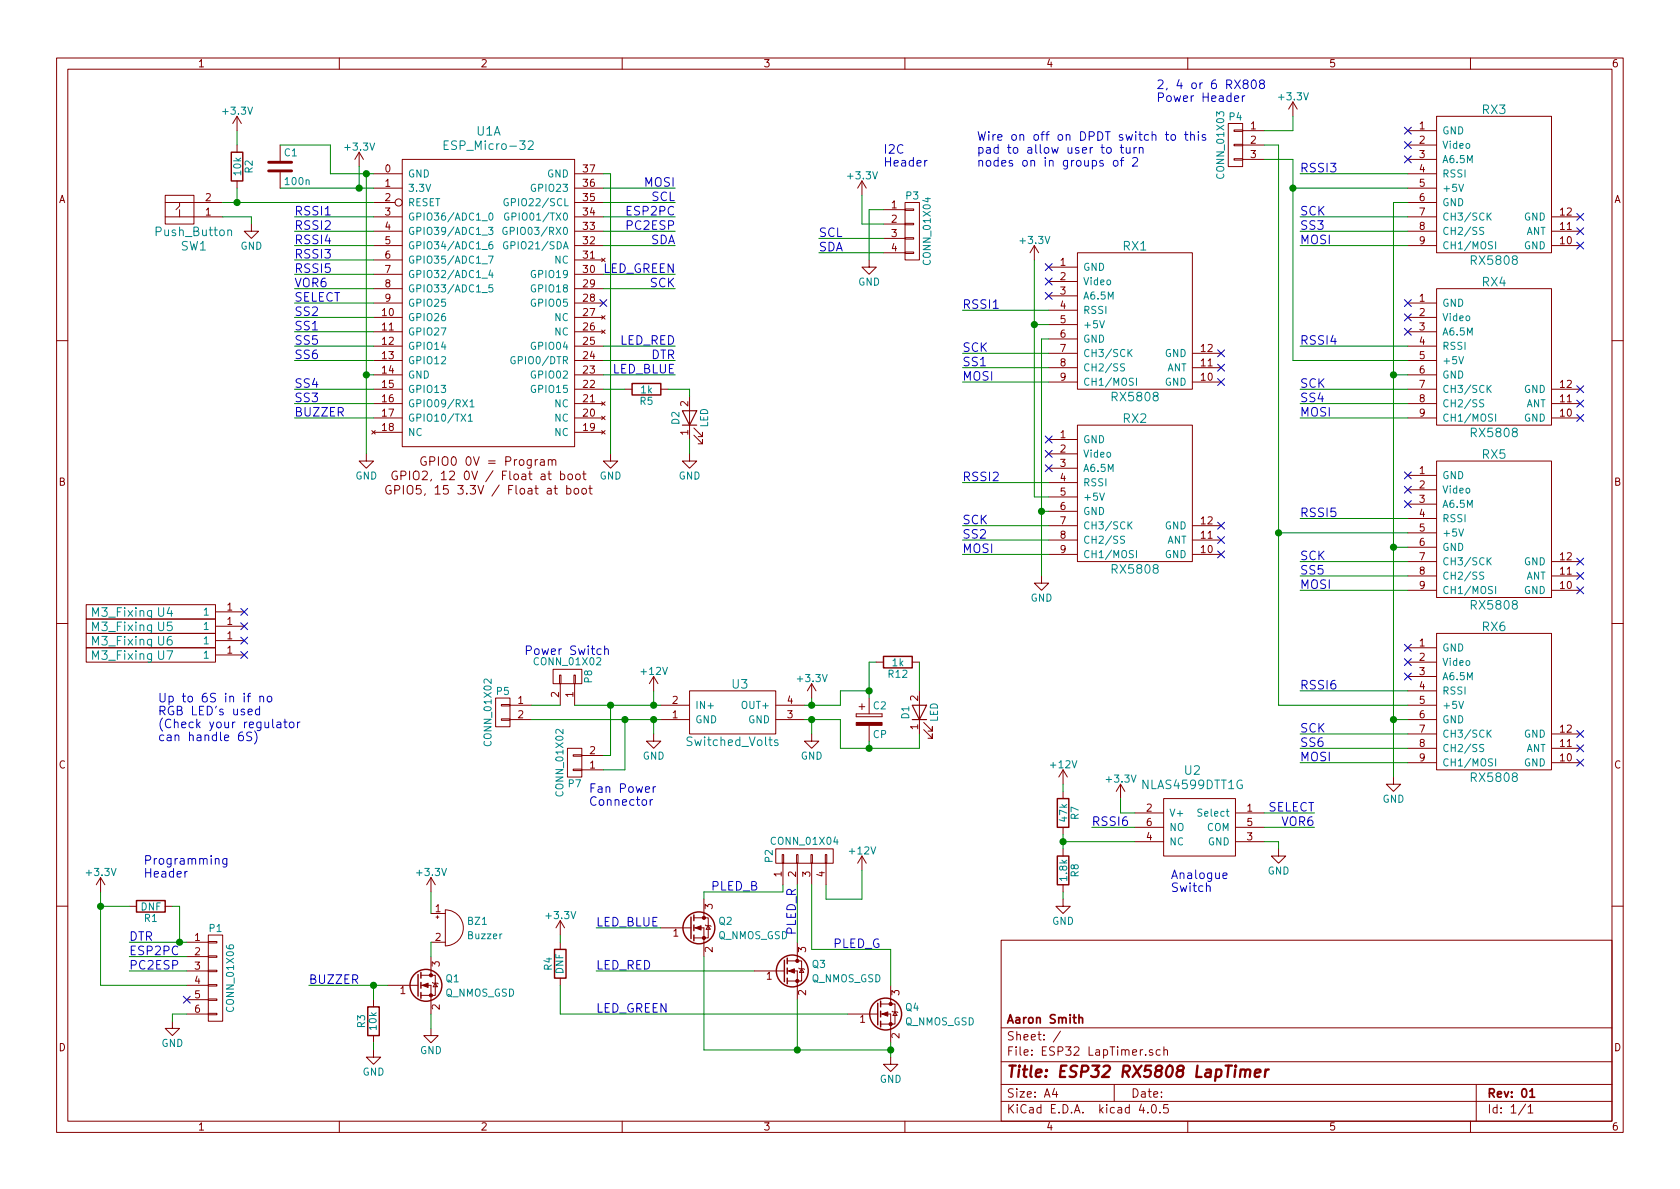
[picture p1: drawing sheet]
<svg xmlns="http://www.w3.org/2000/svg" width="297mm" height="210mm" viewBox="0 0 297 210" stroke-linecap="round" stroke-linejoin="round" font-family="sans-serif">
<g fill="none" stroke="#840000" stroke-width=".18">
<path d="M10 10.3h277v189.9h-277zM12 12.2h273v186.1h-273zM60 10.3v1.9M110 10.3v1.9M160 10.3v1.9M210 10.3v1.9M228.6 18l-.8 1.3M228.6 18v2.6M228.6 18l.8 1.3M260 10.3v1.9M29.2 34.5h5.1v5.1h-5.1zM29.2 35.8h10.2"/>
<path d="M29.2 38.3h10.2M31.7 35.8v.6l-.6 .7M31.7 37.1v1.2M41.9 20.6v2.5M41.9 25.6v1.3M41.9 32v1.3M41.9 20.6l-.8 1.2M41.9 20.6l.8 1.2M44.4 39.6v1.3h1.3l-1.3 1.3-1.2-1.3h1.2M49.5 25.6v2.8M49.5 30.5v2.8M63.5 26.9l-.8 1.3"/>
<path d="M63.5 26.9v2.6M63.5 26.9l.8 1.3M66 30.7h5.1M66 33.3h5.1M66 35.8h3.8M66 38.3h5.1M71.1 28.2h30.5v50.8h-30.5zM101.6 30.7h5.1M101.6 33.3h5.1M101.6 35.8h5.1M101.6 38.3h5.1M152.4 32v2.5"/>
<path d="M152.4 32l-.8 1.3M152.4 32l.8 1.3M156.2 37.1h3.8M156.2 39.6h3.8M160 39.5h1.5v.2h-1.5zM160 37h1.5v.2h-1.5zM160 35.8h2.6v10.2h-2.6zM217.2 21.8h2.5v7.7h-2.5zM218.2 28.1h1.5v.2h-1.5zM218.2 25.5h1.5v.3h-1.5zM218.2 23h1.5v.2h-1.5zM219.7 23.1h3.8"/>
<path d="M219.7 25.6h3.8M219.7 28.2h3.8M248.9 23.1h5.1M248.9 25.6h5.1M248.9 28.2h5.1M248.9 30.7h5.1M248.9 33.3h5.1M248.9 35.8h5.1M248.9 38.3h5.1M254 20.6h20.3v24.1h-20.3zM274.3 38.3h5.1M66 40.9h5.1"/>
<path d="M66 43.4h5.1M66 53.6h5.1M66 56.1h5.1M66 58.7h5.1M66 46h5.1M66 48.5h5.1M66 51h5.1M101.6 40.9h5.1M101.6 43.4h5.1M101.6 53.6h5.1M101.6 56.1h5.1M101.6 58.7h5.1"/>
<path d="M101.6 46h5.1M101.6 48.5h5.1M101.6 51h5.1M106.4 45.7l.6 .6M106.4 58.4l.6 .6M106.4 55.8l.6 .6M107 45.7l-.6 .6M107 58.4l-.6 .6M107 55.8l-.6 .6M153.7 46v1.2h1.2l-1.2 1.3-1.3-1.3h1.3M156.2 42.2h3.8M156.2 44.7h3.8"/>
<path d="M160 44.6h1.5v.2h-1.5zM160 42h1.5v.3h-1.5zM182.9 43.4l-.8 1.3M182.9 43.4v2.6M182.9 43.4l.7 1.3M185.4 47.2h5.1M185.4 49.8h5.1M185.4 52.3h5.1M185.4 54.9h5.1M185.4 57.4h5.1M185.4 59.9h5.1M190.5 44.7h20.3v24.1h-20.3z"/>
<path d="M248.9 40.9h5.1M248.9 43.4h5.1M248.9 53.6h5.1M248.9 56.1h5.1M248.9 58.7h5.1M254 51h20.3v24.2h-20.3zM274.3 40.9h5.1M274.3 43.4h5.1M10 60.2h2M65.7 76.1l.6 .7M66 61.2h5.1M66 63.7h5.1"/>
<path d="M66 66.3h5.1M66 68.8h5.1M66 71.4h5.1M66 73.9h5.1M66 76.4h5.1M66.3 76.1l-.6 .7M101.6 61.2h5.1M101.6 63.7h5.1M101.6 66.3h5.1M101.6 68.8h5.1M101.6 71.4h5.1M101.6 73.9h5.1"/>
<path d="M101.6 76.4h5.1M106.4 73.6l.6 .6M106.4 71.1l.6 .6M106.4 76.1l.6 .7M107 73.6l-.6 .6M107 71.1l-.6 .6M107 76.1l-.6 .7M110.5 68.8h1.3M116.8 68.8h1.3M121.9 70.1v7.6M122.7 77l1.5 1.5v-.8v.8h-.8M122.7 75.7l1.5 1.5v-.8v.8h-.8"/>
<path d="M185.4 62.5h5.1M185.4 65h5.1M185.4 67.6h5.1M185.4 77.7h5.1M190.5 75.2h20.3v24.1h-20.3zM210.8 62.5h5.1M210.8 65h5.1M210.8 67.6h5.1M248.9 61.2h5.1M248.9 63.7h5.1M248.9 66.3h5.1M248.9 68.8h5.1"/>
<path d="M248.9 71.4h5.1M248.9 73.9h5.1M274.3 68.8h5.1M274.3 71.4h5.1M274.3 73.9h5.1M285 60.2h2M64.8 80.3v1.2h1.2l-1.2 1.3-1.3-1.3h1.3M69.1 85.9a.71 .71 0 0 0-.9 .7 .71 .71 0 0 0 .9 .7l.1-.6h-.3M69.8 86.7l.7-.1 .2-.2-.1-.4-.2-.2h-.6v1.6M70.2 83.4a.71 .71 0 0 0-.9 .7 .71 .71 0 0 0 .9 .7l.1-.6h-.3M70.9 84.1l.7-.1 .2-.2-.1-.3-.2-.2h-.6v1.5M75.3 80.8a.71 .71 0 0 0-.9 .7 .71 .71 0 0 0 .9 .7l.1-.6h-.3"/>
<path d="M97 81.4a.36 .36 0 0 1 .6 .1v.8M97 81.3v1M97.6 81.5a.35 .35 0 0 1 .3-.2 .35 .35 0 0 1 .4 .2v.8M100.2 86.4a.48 .48 0 0 1 .7 .1v.7a.48 .48 0 0 1-.7 .1M100.5 84l.2-.2 .4 .2 .1 .6-.1 .2h-.4l-.2-.1zM101.6 86.5l.2-.1 .4 .1 .1 .6-.1 .2-.4 .1-.2-.2zM101.9 84l.2-.2 .4 .2 .1 .6-.2 .2h-.3l-.2-.1zM102.9 86.5l.3-.1 .4 .1 .1 .6-.2 .2-.3 .1-.3-.2zM103 83.8h.6M103.2 83.3v1.3l.4 .2M104.1 86.4h.6M104.3 85.8v1.4l.4 .2"/>
<path d="M107.9 80.3v1.2h1.3l-1.3 1.3-1.2-1.3h1.2M121.9 80.3v1.2h1.3l-1.3 1.3-1.3-1.3h1.3M185.4 80.3h5.1M185.4 82.8h5.1M185.4 85.3h5.1M185.4 87.9h5.1M185.4 90.4h5.1M185.4 93h5.1M185.4 95.5h5.1M185.4 98h5.1M210.8 93h5.1M210.8 95.5h5.1"/>
<path d="M210.8 98h5.1M248.9 84.1h5.1M248.9 86.6h5.1M248.9 89.1h5.1M248.9 91.7h5.1M248.9 94.2h5.1M248.9 96.8h5.1M248.9 99.3h5.1M254 81.5h20.3v24.2h-20.3zM274.3 99.3h5.1M10 110.3h2M15.2 106.9h22.9v2.6h-22.9z"/>
<path d="M15.2 109.5h22.9v2.5h-22.9zM15.2 112h22.9v2.5h-22.9zM15.2 114.5h22.9v2.6h-22.9zM38.1 108.2h5.1M38.1 110.7h5.1M38.1 113.3h5.1M38.1 115.8h5.1M97.8 118.4h5.1v2.5h-5.1zM98.9 119.4h.3v1.5h-.3zM101.5 119.4h.2v1.5h-.2zM115.6 119.6l-.8 1.3M115.6 119.6v2.6"/>
<path d="M115.6 119.6l.7 1.3M154.9 117.1h1.3M161.3 117.1h1.3M184.1 101.8v1.3h1.3l-1.3 1.3-1.2-1.3h1.2M248.9 101.8h5.1M248.9 104.4h5.1M248.9 114.5h5.1M248.9 117.1h5.1M248.9 119.6h5.1M254 112h20.3v24.1h-20.3zM274.3 101.8h5.1M274.3 104.4h5.1"/>
<path d="M285 110.3h2M87.6 123.4h2.6v5.1h-2.6zM88.6 127.1h1.6v.3h-1.6zM88.6 124.6h1.6v.2h-1.6zM90.2 127.2h3.8M90.2 124.7h3.8M99.1 120.9v3.8M100.3 132.3h2.6v5.1h-2.6zM101.3 133.5h1.6v.2h-1.6zM101.3 136h1.6v.3h-1.6zM101.6 120.9v3.8M102.9 136.1h3.8"/>
<path d="M102.9 133.6h3.8M115.6 129.8v1.3h1.2l-1.2 1.2-1.3-1.2h1.3M116.8 127.2h5.1M116.8 124.7h5.1M121.9 122.2h15.3v7.6h-15.3zM137.2 127.2h5M137.2 124.7h5M143.5 129.8v1.3h1.3l-1.3 1.2-1.3-1.2h1.3M143.5 120.9l-.8 1.3M143.5 120.9v2.5M143.5 120.9l.8 1.3M151.4 126.2v.5z"/>
<path d="M151.4 126.7h4.6zM151.4 126.2h4.6zM151.9 125h1M152.4 124.5v1M153.7 123.4v2.8M153.7 128.3v2.8M156 126.2v.5zM162.6 122.2v7.6M163.3 129l1.5 1.6v-.8v.8h-.7M163.3 127.8l1.5 1.5v-.8v.8h-.7M188 136.1v2.6M188 139.9v1.3"/>
<path d="M188 136.1l-.8 1.3M188 136.1l.7 1.3M198.1 138.7l-.7 1.2M198.1 138.7v2.5M198.1 138.7l.8 1.2M246.4 137.4v1.3h1.2l-1.2 1.2-1.3-1.2h1.3M248.9 127.2h5.1M248.9 124.7h5.1M248.9 122.2h5.1M248.9 129.8h5.1M248.9 132.3h5.1M248.9 134.9h5.1"/>
<path d="M274.3 129.8h5.1M274.3 132.3h5.1M274.3 134.9h5.1M17.8 155.2l-.8 1.3M17.8 155.2v2.5M17.8 155.2l.7 1.3M76.2 155.2v2.5M76.2 155.2l-.8 1.3M76.2 155.2l.8 1.3M124.5 159v3.3M137.2 150.1h10.1v2.5h-10.1zM138.3 151.1h.3v1.5h-.3z"/>
<path d="M138.4 152.6v3.9M140.8 151.1h.3v1.5h-.3zM141 152.6v3.9M143.4 151.1h.2v1.5h-.2zM143.5 152.6v3.9M145.9 151.1h.3v1.5h-.3zM146 152.6v3.9M152.4 151.4l-.8 1.2M152.4 151.4v2.5M152.4 151.4l.8 1.2M188 159v1.3h1.2l-1.2 1.2-1.3-1.2h1.3M188 146.3v1.3"/>
<path d="M188 150.1v1.3M188 156.5v1.2M200.7 143.8h5M200.7 148.8h5M200.7 146.3h5M205.7 141.2h12.7v10.2h-12.7zM218.4 143.8h5.1M218.4 148.8h5.1M218.4 146.3h5.1M226.1 150.1v1.3h1.2l-1.2 1.2-1.3-1.2h1.3M10 160.2h2M22.9 160.3h1.2"/>
<path d="M29.2 160.3h1.3M33 179.3h3.8M33 171.7h3.8M33 174.2h3.8M33 166.6h3.8M33 169.2h3.8M33 176.8h3.8M36.8 179.2h1.6v.2h-1.6zM36.8 176.7h1.6v.2h-1.6zM36.8 174.1h1.6v.3h-1.6zM36.8 171.6h1.6v.2h-1.6zM36.8 169h1.6v.3h-1.6z"/>
<path d="M36.8 166.5h1.6v.2h-1.6zM36.8 165.3h2.6v15.3h-2.6zM66 176.8v1.2M68.6 174.2h5.3M74.4 174.2h1.8v5.1M74.4 172.5h1.8M76.2 172.5h.8v3.5h-2.6M76.2 169.2v3.3M76.2 161.5h2.5M76.2 166.6h2.5M76.5 173.7l.1 .2h.7l.2 .1M77 173.9l.3 .6h-.7z"/>
<path d="M77.1 162.2h.5M77.3 161.9v.5M78.7 160.9a3.2 3.2 0 0 1 3.2 3.2 3.2 3.2 0 0 1-3.2 3.2zM99.1 162.8v2.5M99.1 166.6v1.3M99.1 173v1.2M99.1 162.8l-.8 1.3M99.1 162.8l.7 1.3M116.8 164.1h5.4M122.7 164.1h1.8v5.1M122.7 162.3h1.8M124.5 162.3h.7v3.6h-2.5"/>
<path d="M124.7 163.6l.1 .1h.8l.1 .1M125.2 163.7l.4 .6h-.8zM133.3 171.7h5.4M139.2 171.7h1.8v5.1M139.2 169.9h1.8M141 169.9h.7v3.6h-2.5M141 166.6v3.3M141.2 171.2l.2 .1h.7l.1 .1M141.7 171.3l.4 .7h-.7zM149.9 179.3h5.3M155.7 179.3h1.8v5.1M155.7 177.5h1.8"/>
<path d="M157.5 177.5h.7v3.6h-2.5M157.5 174.2v3.3M157.7 178.8l.2 .1h.7l.1 .2M158.2 178.9l.4 .7h-.7zM177 166.3h108v32h-108zM285 160.2h2M30.5 180.6v1.3h1.2l-1.2 1.2-1.3-1.2h1.3M60 198.3v1.9M66 185.7v1.2h1.3l-1.3 1.3-1.2-1.3h1.2M66 183.1v1.3M76.2 181.9v1.2h1.3l-1.3 1.3-1.3-1.3h1.3M110 198.3v1.9"/>
<path d="M157.5 186.9v1.3h1.2l-1.2 1.3-1.3-1.3h1.3M160 198.3v1.9M177 194.8h108M177 191.8h108M177 187.8h108M177 181.8h108M186.4 192.5l-.3 1h.9M186.8 193v1M187.5 182.3l-1.3 2M197 191.8v3M201.8 195.2l-.4 1.1h1M202.9 196.7v.1"/>
<path d="M203.8 185.7a.37 .37 0 0 0-.6 .1l.1 .2 .5 .2 .1 .1-.3 .3-.4-.1M203.8 195.4l.1-.1a.81 .81 0 0 1 .6 .6 .81 .81 0 0 1-.3 .8l-.1 .1a.8 .8 0 0 1-.6-.6 .8 .8 0 0 1 .3-.8zM205.1 196.7v.1M205.1 185.7l-.4-.1-.3 .3 .1 .6 .2 .1 .4-.1M205.8 185.7l.2-.1 .4 .1v.9M205.8 185.1v1.5M206.5 195.3h-.7l-.1 .7 .2-.1 .5 .1 .2 .2-.1 .5-.2 .1-.6-.1M210 198.3v1.9M260 198.3v1.9M261 191.8v6.5M269.7 195.2l-1.2 2M270.2 195.8l.4-.5v1.5"/>
<path d="M270.2 196.8h.8"/>
<circle cx="70.5" cy="35.8" r=".63"/>
</g>
<path d="M190.8 180.1l.2-.2 .4 .1v.9M270.5 193l.4-.5v1.5M270.5 194h.8" fill="none" stroke="#840000" stroke-width=".3"/>
<path d="M219.4 189.3a.52 .52 0 0 1 .8 .1l-.1 1M220.2 189.4a.52 .52 0 0 1 .8-.2v1.2M221.9 189.8l1-.2-.1-.4-.6-.1-.3 .3v.9l.2 .1 .6-.1M223.8 189.1l-.2 1.3M224.3 189.1a.54 .54 0 0 0-.6 .4" fill="none" stroke="#840000" stroke-width=".41"/>
<g fill="none" stroke="#008484" stroke-width=".18">
<path d="M78.5 25.6h.5M79.3 24.9h-.8v1.5h.8M86.5 37.8l.2-.1a.67 .67 0 0 1 .5 .6 .67 .67 0 0 1-.5 .6l-.2-.1-.1-.4zM89.8 35.2a.59 .59 0 0 0-.7 .5 .59 .59 0 0 0 .7 .6l.1-.5h-.3M89.9 37.7a.59 .59 0 0 0-.7 .6 .59 .59 0 0 0 .7 .6l.1-.5h-.3M93.4 25.1l.2-.2h.4l.2 .2 .1 .2-.1 .3-.9 .8h1M263.1 38.2l.6 .7M263.7 37.7l-.8 .7M40.3 40.8l.1-.1a.36 .36 0 0 1 .5 .2v.8M86.4 40.2h.7l-.4 .5 .4 .1v.5l-.2 .2-.5-.2M86.4 45.3h.8l-.5 1.3M86.7 47.7l-.3 1h.8"/>
<path d="M87 42.7a.47 .47 0 0 0-.6 .6l.1 .6 .4 .1 .2-.1v-.4l-.1-.2-.3-.1-.3 .3M87 48.2v.9M87.1 50.4h-.6l-.1 .5 .2-.1 .5 .1v.6l-.2 .1-.5-.1M89.6 40.3a.59 .59 0 0 0-.7 .5 .59 .59 0 0 0 .7 .6l.1-.5h-.3M89.7 42.8a.59 .59 0 0 0-.7 .6 .59 .59 0 0 0 .7 .5l.1-.4h-.2M262.3 40.3h-.6v.4l.5 .2 .1 .3-.2 .3-.5-.1M264.4 42.7v1.3M82.8 73.6l.4-.4v1.3M82.8 74.5h.7M83.1 71l.4-.3v1.3M83.1 72h.7M91 63.1a.59 .59 0 0 0-.7 .6 .59 .59 0 0 0 .7 .6l.1-.5h-.2"/>
<path d="M198.8 64.4h-.6v.4l.5 .2 .1 .3-.2 .3-.5-.1M199.6 62.3l.6 .8M200.2 61.8l-.8 .7M200.9 66.9v1.2M262.3 70.7l-.6 .1v.4l.5 .2 .1 .3-.2 .3-.5-.1M263.1 68.7l.6 .7M263.7 68.1l-.8 .8M264.4 73.2v1.3M198.8 94.9h-.6v.4l.5 .2 .1 .3-.2 .3-.5-.1M199.6 92.8l.6 .7M200.2 92.3l-.8 .7M200.9 97.4v1.2"/>
<path d="M263.1 99.2l.6 .7M263.7 98.6l-.8 .7M262.3 101.2h-.5l-.2 .2 .1 .3 .6 .2v.4l-.2 .1h-.5M264.4 103.7v1.3M137.5 130.9l-.3-.1-.3 .3 .1 .2 .5 .1v.4h-.6M262.3 131.7l-.5-.1-.2 .3 .1 .3 .6 .2v.4l-.2 .1-.5-.1M263.1 129.6l.6 .8M263.7 129.1l-.8 .7M264.4 134.2v1.3"/>
</g>
<g fill="none" stroke="#000084" stroke-width=".18">
<path d="M248.3 25l1.2 1.3M248.3 27.6l1.2 1.2M248.3 22.5l1.2 1.2M249.5 25l-1.2 1.3M249.5 27.6l-1.2 1.2M249.5 22.5l-1.2 1.2M278.8 37.7l1.2 1.3M280 37.7l-1.2 1.3M106.1 53l1.2 1.2M107.3 53l-1.2 1.2M184.8 51.7l1.2 1.2M184.8 49.2l1.2 1.2"/>
<path d="M184.8 46.6l1.2 1.2M186 51.7l-1.2 1.2M186 49.2l-1.2 1.2M186 46.6l-1.2 1.2M248.3 55.5l1.2 1.2M248.3 58.1l1.2 1.2M248.3 53l1.2 1.2M249.5 55.5l-1.2 1.2M249.5 58.1l-1.2 1.2M249.5 53l-1.2 1.2M278.8 40.3l1.2 1.2M278.8 42.8l1.2 1.2"/>
<path d="M280 40.3l-1.2 1.2M280 42.8l-1.2 1.2M184.8 79.6l1.2 1.3M184.8 77.1l1.2 1.2M186 79.6l-1.2 1.3M186 77.1l-1.2 1.2M215.3 61.9l1.2 1.2M215.3 64.4l1.2 1.2M215.3 66.9l1.2 1.3M216.5 61.9l-1.2 1.2M216.5 64.4l-1.2 1.2M216.5 66.9l-1.2 1.3"/>
<path d="M278.8 68.2l1.2 1.2M278.8 70.8l1.2 1.2M278.8 73.3l1.2 1.2M280 68.2l-1.2 1.2M280 70.8l-1.2 1.2M280 73.3l-1.2 1.2M184.8 82.2l1.2 1.2M186 82.2l-1.2 1.2M215.3 92.3l1.2 1.3M215.3 94.9l1.2 1.2M215.3 97.4l1.2 1.2M216.5 92.3l-1.2 1.3"/>
<path d="M216.5 94.9l-1.2 1.2M216.5 97.4l-1.2 1.2M248.3 86l1.2 1.2M248.3 88.5l1.2 1.3M248.3 83.5l1.2 1.2M249.5 86l-1.2 1.2M249.5 88.5l-1.2 1.3M249.5 83.5l-1.2 1.2M278.8 98.7l1.2 1.2M280 98.7l-1.2 1.2M42.6 107.6l1.2 1.2M42.6 110.1l1.2 1.2"/>
<path d="M42.6 112.7l1.2 1.2M42.6 115.2l1.2 1.2M43.8 107.6l-1.2 1.2M43.8 110.1l-1.2 1.2M43.8 112.7l-1.2 1.2M43.8 115.2l-1.2 1.2M248.3 116.5l1.2 1.2M248.3 119l1.2 1.2M248.3 113.9l1.2 1.3M249.5 116.5l-1.2 1.2M249.5 119l-1.2 1.2M249.5 113.9l-1.2 1.3"/>
<path d="M278.8 101.2l1.2 1.3M278.8 103.8l1.2 1.2M280 101.2l-1.2 1.3M280 103.8l-1.2 1.2M278.8 129.2l1.2 1.2M278.8 131.7l1.2 1.2M278.8 134.3l1.2 1.2M280 129.2l-1.2 1.2M280 131.7l-1.2 1.2M280 134.3l-1.2 1.2M32.4 176.2l1.2 1.2M33.6 176.2l-1.2 1.2"/>
</g>
<path d="M47.5 30.2h4.1M47.5 28.7h4.1" fill="none" stroke="#840000" stroke-width=".51"/>
<g fill="none" stroke="#840000" stroke-width=".25">
<path d="M40.9 26.9h2v5.1h-2zM111.8 67.8h5v2h-5zM156.2 116.1h5.1v2h-5.1zM24.1 159.3h5.1v2h-5.1zM186.9 141.2h2.1v5.1h-2.1zM186.9 151.4h2.1v5.1h-2.1zM65 178h2.1v5.1h-2.1zM73.9 172.3v3.8M74.4 172v1M74.4 173.7v1M74.4 175.5v1M98 167.9h2.1v5.1h-2.1z"/>
<path d="M122.2 162.2v3.8M122.7 161.8v1M122.7 163.6v1M122.7 165.3v1.1M138.7 169.8v3.8M139.2 169.4v1M139.2 171.2v1M139.2 173v1M155.2 177.4v3.8M155.7 177v1M155.7 178.8v1M155.7 180.6v1"/>
<circle cx="75.3" cy="174.2" r="2.82"/>
<circle cx="123.6" cy="164.1" r="2.82"/>
<circle cx="140.1" cy="171.7" r="2.82"/>
<circle cx="156.6" cy="179.3" r="2.82"/>
</g>
<g fill="#840000" stroke="#840000" stroke-width=".18">
<path d="M156 179.3l1-.4v.8z"/>
<path d="M122.9 164.1l1.1-.4v.8z"/>
<path d="M139.4 171.7l1.1-.4v.8z"/>
<path d="M74.7 174.2l1-.3v.7z"/>
<path d="M151.4 127.8h4.6v.5h-4.6z"/>
<circle cx="157.5" cy="181.1" r=".28"/>
<circle cx="157.5" cy="177.5" r=".28"/>
<circle cx="124.5" cy="165.9" r=".28"/>
<circle cx="124.5" cy="162.3" r=".28"/>
<circle cx="141" cy="173.5" r=".28"/>
<circle cx="141" cy="169.9" r=".28"/>
<circle cx="76.2" cy="176" r=".28"/>
<circle cx="76.2" cy="172.5" r=".28"/>
</g>
<g fill="none" stroke="#0000c2" stroke-width=".18">
<path d="M218.3 17.4l.7-.1-.1-.3-.4-.1-.2 .3 .1 .7h.5M219.7 16.9v1.1M220.1 14.8l-.3-.3 .1-.2a.48 .48 0 0 1 .7 0l.1 .2-.2 .2-.6 .3v.5a.48 .48 0 0 0 .8-.1v-.3l-.3-.3M220.1 16.9l-.3 .1-.1 .2M221.4 14.3l.2-.2a.81 .81 0 0 1 .5 .8 .81 .81 0 0 1-.5 .8l-.2-.2-.2-.4zM223 14.8l-.3-.3 .1-.2a.48 .48 0 0 1 .7 0l.1 .2-.2 .2-.6 .3v.5a.48 .48 0 0 0 .8-.1v-.3l-.3-.3M163.9 28.4h-.2l-.2 .3M195.8 26.2l.4-.1 .3 .3v.4l-.3 .3-.4-.1-.1-.2v-.4zM197 28.4h.4l.3 .3v.4l-.3 .3-.4-.1-.2-.2v-.4zM198.1 26.1h.6M198.1 28.4h.6M198.3 25.6v1.3l.4 .2"/>
<path d="M198.7 27.9h-.3l-.1 .2v1.3M199.1 26.1v.8a.38 .38 0 0 0 .7 0M199.8 26.1v1M200.3 28l.2-.1h.3l.3 .1v.3v.2l-.9 .9h.9M200.5 26.1v1M200.9 26.1l-.2 .1-.2 .2M201.4 26.2h.1a.36 .36 0 0 1 .6 .1v.8M201.4 26.1v1M206 23.8h.6M206.2 23.3v1.3l.4 .2M207.1 23.9l.2-.1 .5 .1v.6l-.1 .2-.4 .1-.2-.1zM209.4 23.8h.6"/>
<path d="M209.7 23.3v1.3l.3 .2M210.5 23.9h.1a.36 .36 0 0 1 .6 .1v.8M210.5 23.3v1.5M211.9 23.3v.1M211.9 23.8v1M213.1 23.9l-.3-.1-.3 .2 .1 .2 .5 .2v.3h-.6M106.3 114.8a.48 .48 0 0 0-.7 .1v.7a.48 .48 0 0 0 .7 .1M106.9 114.9l.1-.1a.36 .36 0 0 1 .6 .2v.7M106.9 114.2v1.5M42.9 129.5a.62 .62 0 0 0-.7 .6v.7a.48 .48 0 0 0 .9-.1l-.1-.5a.48 .48 0 0 0-.8 .1M43.7 123.1h.6M43.9 125.9l.7-.2-.1-.2-.4-.1-.2 .2v.7h.6"/>
<path d="M44.3 122.6l-.3 .1-.1 .1v1.3M44.5 129.5a.62 .62 0 0 0-.8 .1v.4l.7 .4v.4a.62 .62 0 0 1-.8 .1M45 129.3a1.75 1.75 0 0 1 0 2.3M45.9 125.5a.48 .48 0 0 0-.7 0v.8a.48 .48 0 0 0 .7 0M45.9 124.9v1.5M45.9 123.3l.1-.1a.36 .36 0 0 1 .6 .1v.8M45.9 123.1v1M47.3 123.3l.2-.2 .5 .2 .1 .5-.2 .2-.4 .1-.2-.1zM49 127.8h.6l.1 .9M49.7 128l-.6 .1a.3 .3 0 0 0-.2 .3 .3 .3 0 0 0 .2 .3l.6-.1M50.2 127.7h.5M50.4 127.2v1.3l.3 .2"/>
<path d="M51.2 127.8l.3-.1 .4 .1 .1 .6-.2 .2-.3 .1-.3-.2zM52.6 127.7v1M53 127.7l-.2 .1-.2 .2M115.5 139.1v1M115.9 139.1l-.3 .1-.1 .2M33.1 154.1l-.3 .1-.1 .2M40.1 151.8v1.3l-.3 .2h-.4M40.1 151.9a.48 .48 0 0 0-.7 .1v.7a.48 .48 0 0 0 .7 0M115 141.4v1M115.4 141.4l-.3 .1-.1 .2M213.3 156.8l.1-.1a.36 .36 0 0 1 .6 .2v.8M216.2 154.9l.8-.2-.1-.3h-.4l-.3 .2 .1 .7h.6"/>
</g>
<path d="M120.6 72.6h2.6l-1.3 2.6zM120.6 75.2h2.6M161.3 124.7h2.5l-1.2 2.5zM161.3 127.2h2.5" fill="none" stroke="#840000" stroke-width=".2"/>
<g fill="none" stroke="#008400" stroke-width=".18">
<path d="M39.4 38.3h5v1.3M39.4 35.8h26.6M41.9 23.1v2.5M41.9 33.3v2.5M49.5 25.6h8.9v5.1h7.6M49.5 33.3h16.5M52.1 38.3h13.9M63.5 29.5v3.8M64.8 30.7v49.6M106.7 33.3h12.7M106.7 30.7h1.2v49.6M106.7 38.3h12.7"/>
<path d="M106.7 35.8h12.7M152.4 34.5v5.1h3.8M156.2 37.1h-2.5v8.9M223.5 25.6h2.6v99.1h22.8M223.5 28.2h5.1v35.5h20.3M228.6 33.3h20.3M228.6 20.6v2.5h-5.1M229.9 30.7h19M229.9 38.3h19M248.9 35.8h-2.5v101.6M52.1 43.4h13.9M52.1 40.9h13.9"/>
<path d="M52.1 46h13.9M52.1 48.5h13.9M52.1 51h13.9M52.1 53.6h13.9M52.1 56.1h13.9M52.1 58.7h13.9M106.7 43.4h12.7M106.7 40.9h12.7M106.7 48.5h12.7M106.7 51h12.7M144.8 42.2h11.4M144.8 44.7h11.4"/>
<path d="M170.2 54.9h15.2M182.9 57.4h2.5M182.9 46v41.9h2.5M185.4 59.9h-1.3v41.9M229.9 43.4h19M229.9 40.9h19M52.1 73.9h13.9M52.1 71.4h13.9M52.1 68.8h13.9M52.1 61.2h13.9M52.1 63.7h13.9M64.8 66.3h1.2"/>
<path d="M106.7 66.3h12.7M106.7 68.8h3.8M106.7 61.2h12.7M106.7 63.7h12.7M118.1 68.8h3.8v1.3M121.9 77.7v2.6M170.2 67.6h15.2M170.2 65h15.2M170.2 62.5h15.2M229.9 73.9h19M229.9 71.4h19M229.9 68.8h19"/>
<path d="M229.9 61.2h19M246.4 66.3h2.5M170.2 85.3h15.2M170.2 98h15.2M170.2 95.5h15.2M170.2 93h15.2M184.1 90.4h1.3M226.1 94.2h22.8M229.9 99.3h19M229.9 91.7h19M246.4 96.8h2.5M154.9 117.1h-1.2v6.3"/>
<path d="M162.6 117.1v5.1M229.9 104.4h19M229.9 101.8h19M94 124.7h5.1M94 127.2h22.8M101.6 124.7h15.2M107.9 124.7v8.9h-1.2M110.5 127.2v8.9h-3.8M115.6 122.2v2.5M115.6 127.2v2.6M142.2 127.2h6.4v5.1h14v-2.5M143.5 123.4v1.3"/>
<path d="M143.5 127.2v2.6M153.7 122.2h-5.1v2.5h-6.4M153.7 131.1v1.2M188 138.7v1.2M229.9 134.9h19M229.9 132.3h19M229.9 129.8h19M229.9 122.2h19M246.4 127.2h2.5M17.8 157.7v16.5h15.2M76.2 157.7v3.8M138.4 156.5v1.2h-13.9v1.3"/>
<path d="M141 156.5v10.1M143.5 156.5v11.4h14v6.3M152.4 153.9v5.1h-6.4v-2.5M188 147.6v2.5M188 157.7v1.3M188 148.8h12.7M193 146.3h7.7M198.1 141.2v2.6h2.6M223.5 146.3h8.9M223.5 148.8h2.6v1.3M223.5 143.8h8.9M17.8 160.3h5.1"/>
<path d="M22.9 171.7h10.1M22.9 166.6h10.1M22.9 169.2h10.1M30.5 160.3h1.2v6.3M33 179.3h-2.5v1.3M54.6 174.2h14M66 174.2v2.6M76.2 166.6v2.6M76.2 179.3v2.6M99.1 174.2v5.1h50.8M99.1 165.3v1.3M105.4 164.1h11.4"/>
<path d="M105.4 171.7h27.9M124.5 169.2v16.5h33M141 176.8v8.9M66 184.4v1.3M157.5 184.4v2.5"/>
</g>
<g fill="#008400" stroke="#008400" stroke-width=".25">
<circle cx="64.8" cy="30.7" r=".51"/>
<circle cx="63.5" cy="33.3" r=".51"/>
<circle cx="64.8" cy="66.3" r=".51"/>
<circle cx="182.9" cy="57.4" r=".51"/>
<circle cx="157.5" cy="185.7" r=".51"/>
<circle cx="141" cy="185.7" r=".51"/>
<circle cx="143.5" cy="124.7" r=".51"/>
<circle cx="143.5" cy="127.2" r=".51"/>
<circle cx="188" cy="148.8" r=".51"/>
<circle cx="31.8" cy="166.6" r=".51"/>
<circle cx="17.8" cy="160.3" r=".51"/>
<circle cx="41.9" cy="35.8" r=".51"/>
<circle cx="228.6" cy="33.3" r=".51"/>
<circle cx="226.1" cy="94.2" r=".51"/>
<circle cx="153.7" cy="122.2" r=".51"/>
<circle cx="153.7" cy="132.3" r=".51"/>
<circle cx="246.4" cy="66.3" r=".51"/>
<circle cx="246.4" cy="96.8" r=".51"/>
<circle cx="246.4" cy="127.2" r=".51"/>
<circle cx="184.2" cy="90.4" r=".51"/>
<circle cx="66" cy="174.2" r=".51"/>
<circle cx="115.6" cy="124.7" r=".51"/>
<circle cx="115.6" cy="127.2" r=".51"/>
<circle cx="108" cy="124.7" r=".51"/>
<circle cx="110.5" cy="127.2" r=".51"/>
</g>
<text font-size="2.8" fill="#840000" x="178" y="190.5">Title: ESP32 RX5808 LapTimer</text>
<g font-size="2.1" fill="#0000c2">
<text x="204.5" y="15.7">2, 4 or 6 RX808</text>
<text x="204.5" y="18">Power Header</text>
<text x="156.2" y="27.2">I2C</text>
<text x="156.2" y="29.5">Header</text>
<text x="172.7" y="24.9">Wire on off on DPDT switch to this</text>
<text x="172.7" y="27.2">pad to allow user to turn</text>
<text x="172.7" y="29.5">nodes on in groups of 2</text>
<text x="113.9" y="33">MOSI</text>
<text x="115.1" y="35.6">SCL</text>
<text x="229.9" y="30.5">RSSI3</text>
<text x="52.1" y="38.1">RSSI1</text>
<text x="52.1" y="40.6">RSSI2</text>
<text x="111" y="38.1">ESP2PC</text>
<text x="111" y="40.6">PC2ESP</text>
<text x="144.8" y="41.9">SCL</text>
<text x="229.9" y="38.1">SCK</text>
<text x="229.9" y="40.6">SS3</text>
<text x="52.1" y="43.2">RSSI4</text>
<text x="52.1" y="45.7">RSSI3</text>
<text x="114.9" y="43.2">SDA</text>
<text x="144.8" y="44.4">SDA</text>
<text x="229.9" y="43.2">MOSI</text>
<text x="52.1" y="48.3">RSSI5</text>
<text x="52.1" y="50.8">VOR6</text>
<text x="52.1" y="53.3">SELECT</text>
<text x="106.4" y="48.3">LED_GREEN</text>
<text x="114.9" y="50.8">SCK</text>
<text x="52.1" y="58.4">SS1</text>
<text x="52.1" y="55.9">SS2</text>
<text x="170.2" y="54.6">RSSI1</text>
<text x="52.1" y="63.5">SS6</text>
<text x="52.1" y="61">SS5</text>
<text x="109.5" y="61">LED_RED</text>
<text x="115" y="63.5">DTR</text>
<text x="170.2" y="62.2">SCK</text>
<text x="170.2" y="64.8">SS1</text>
<text x="229.9" y="61">RSSI4</text>
<text x="52.1" y="71.1">SS3</text>
<text x="52.1" y="68.6">SS4</text>
<text x="108.2" y="66">LED_BLUE</text>
<text x="170.2" y="67.3">MOSI</text>
<text x="229.9" y="68.6">SCK</text>
<text x="229.9" y="71.1">SS4</text>
<text x="52.1" y="73.7">BUZZER</text>
<text x="229.9" y="73.7">MOSI</text>
<text x="170.2" y="85.1">RSSI2</text>
<text x="170.2" y="92.7">SCK</text>
<text x="170.2" y="95.2">SS2</text>
<text x="229.9" y="91.4">RSSI5</text>
<text x="170.2" y="97.8">MOSI</text>
<text x="229.9" y="99.1">SCK</text>
<text x="229.9" y="101.6">SS5</text>
<text x="229.9" y="104.1">MOSI</text>
<text x="92.7" y="115.8">Power Switch</text>
<text x="27.9" y="124.2">Up to 6S in if no</text>
<text x="229.9" y="121.9">RSSI6</text>
<text x="27.9" y="126.5">RGB LED's used</text>
<text x="27.9" y="128.8">(Check your regulator</text>
<text x="27.9" y="131.1">can handle 6S)</text>
<text x="229.9" y="129.5">SCK</text>
<text x="229.9" y="134.6">MOSI</text>
<text x="229.9" y="132.1">SS6</text>
<text x="104.1" y="140.2">Fan Power</text>
<text x="104.1" y="142.5">Connector</text>
<text x="224" y="143.5">SELECT</text>
<text x="193" y="146">RSSI6</text>
<text x="226.6" y="146">VOR6</text>
<text x="25.4" y="152.9">Programming</text>
<text x="25.4" y="155.2">Header</text>
<text x="207" y="155.4">Analogue</text>
<text x="125.7" y="157.5">PLED_B</text>
<text x="207" y="157.7">Switch</text>
<text x="22.9" y="166.4">DTR</text>
<text x="105.4" y="163.8">LED_BLUE</text>
<text x="140.7" y="165.3" transform="rotate(-90 140.7 165.3)">PLED_R</text>
<text x="147.3" y="167.6">PLED_G</text>
<text x="22.9" y="168.9">ESP2PC</text>
<text x="22.9" y="171.4">PC2ESP</text>
<text x="54.6" y="174">BUZZER</text>
<text x="105.4" y="171.4">LED_RED</text>
<text x="105.4" y="179.1">LED_GREEN</text>
</g>
<g font-size="2.1" fill="#008484">
<text x="84.3" y="24">U1A</text>
<text x="262.1" y="20.2">RX3</text>
<text x="79.3" y="26.5">ESP_Micro-32</text>
<text x="27.7" y="41.8">Push_Button</text>
<text x="32" y="44.3">SW1</text>
<text x="198.6" y="44.3">RX1</text>
<text x="260.3" y="46.8">RX5808</text>
<text x="262.1" y="50.6">RX4</text>
<text x="196.8" y="71">RX5808</text>
<text x="198.6" y="74.8">RX2</text>
<text x="260.3" y="77.3">RX5808</text>
<text x="262.1" y="81.1">RX5</text>
<text x="196.8" y="101.4">RX5808</text>
<text x="260.3" y="107.8">RX5808</text>
<text x="16.4" y="109.1">M3_Fixing</text>
<text x="16.4" y="111.6">M3_Fixing</text>
<text x="27.9" y="109.1">U4</text>
<text x="27.9" y="111.6">U5</text>
<text x="262.1" y="111.6">RX6</text>
<text x="16.4" y="114.1">M3_Fixing</text>
<text x="16.4" y="116.7">M3_Fixing</text>
<text x="27.9" y="114.1">U6</text>
<text x="27.9" y="116.7">U7</text>
<text x="129.5" y="121.8">U3</text>
<text x="121.7" y="131.9">Switched_Volts</text>
<text x="209.5" y="137">U2</text>
<text x="202.1" y="139.5">NLAS4599DTT1G</text>
<text x="260.3" y="138.3">RX5808</text>
</g>
<g font-size="2.1" fill="#840000">
<text x="75.9" y="82.4">GPIO0 0V = Program</text>
<text x="71.6" y="87.4">GPIO5, 15 3.3V / Float at boot</text>
<text x="72.5" y="84.9">GPIO2, 12 0V / Float at boot</text>
<text x="178" y="184">Sheet: /</text>
<text x="178" y="181">Aaron Smith</text>
<text x="178" y="186.7">File: ESP32 LapTimer.sch</text>
<text x="178" y="196.9">KiCad E.D.A. kicad 4.0.5</text>
<text x="178" y="194.1">Size: A4</text>
<text x="200" y="194.1">Date:</text>
<text x="263" y="194.1">Rev: 01</text>
<text x="263" y="196.9">Id: 1/1</text>
</g>
<g font-size="1.8" fill="#840000">
<text x="35" y="11.9">1</text>
<text x="85" y="11.9">2</text>
<text x="135" y="11.9">3</text>
<text x="185" y="11.9">4</text>
<text x="235" y="11.9">5</text>
<text x="285" y="11.9">6</text>
<text x="221.1" y="22.9">1</text>
<text x="251" y="22.9">1</text>
<text x="221.1" y="25.4">2</text>
<text x="221.1" y="27.9">3</text>
<text x="251" y="25.4">2</text>
<text x="251" y="27.9">3</text>
<text x="10.4" y="35.9">A</text>
<text x="36.3" y="35.6">2</text>
<text x="68.1" y="30.5">0</text>
<text x="68.1" y="33">1</text>
<text x="68.1" y="35.6">2</text>
<text x="103.2" y="35.6">35</text>
<text x="103.2" y="33">36</text>
<text x="103.2" y="30.5">37</text>
<text x="251" y="30.5">4</text>
<text x="251" y="33">5</text>
<text x="251" y="35.6">6</text>
<text x="285.4" y="35.9">A</text>
<text x="36.3" y="38.1">1</text>
<text x="68.1" y="38.1">3</text>
<text x="68.1" y="40.6">4</text>
<text x="103.2" y="40.6">33</text>
<text x="103.2" y="38.1">34</text>
<text x="157.6" y="36.8">1</text>
<text x="157.6" y="39.4">2</text>
<text x="157.6" y="41.9">3</text>
<text x="251" y="38.1">7</text>
<text x="251" y="40.6">8</text>
<text x="275.9" y="40.6">11</text>
<text x="275.9" y="38.1">12</text>
<text x="68.1" y="43.2">5</text>
<text x="68.1" y="45.7">6</text>
<text x="103.2" y="45.7">31</text>
<text x="103.2" y="43.2">32</text>
<text x="157.6" y="44.4">4</text>
<text x="187.5" y="47">1</text>
<text x="251" y="43.2">9</text>
<text x="275.9" y="43.2">10</text>
<text x="68.1" y="48.3">7</text>
<text x="68.1" y="50.8">8</text>
<text x="68.1" y="53.3">9</text>
<text x="103.2" y="48.3">30</text>
<text x="103.2" y="53.3">28</text>
<text x="103.2" y="50.8">29</text>
<text x="187.5" y="49.5">2</text>
<text x="187.5" y="52.1">3</text>
<text x="251" y="53.3">1</text>
<text x="67.6" y="55.9">10</text>
<text x="67.6" y="58.4">11</text>
<text x="103.2" y="58.4">26</text>
<text x="103.2" y="55.9">27</text>
<text x="187.5" y="54.6">4</text>
<text x="187.5" y="57.1">5</text>
<text x="187.5" y="59.7">6</text>
<text x="251" y="55.9">2</text>
<text x="251" y="58.4">3</text>
<text x="67.6" y="61">12</text>
<text x="67.6" y="63.5">13</text>
<text x="103.2" y="63.5">24</text>
<text x="103.2" y="61">25</text>
<text x="187.5" y="62.2">7</text>
<text x="187.5" y="64.8">8</text>
<text x="212.4" y="64.8">11</text>
<text x="212.4" y="62.2">12</text>
<text x="251" y="61">4</text>
<text x="251" y="63.5">5</text>
<text x="67.6" y="66">14</text>
<text x="67.6" y="68.6">15</text>
<text x="67.6" y="71.1">16</text>
<text x="103.2" y="71.1">21</text>
<text x="103.2" y="68.6">22</text>
<text x="103.2" y="66">23</text>
<text x="121.7" y="71.9" transform="rotate(-90 121.7 71.9)">2</text>
<text x="187.5" y="67.3">9</text>
<text x="212.4" y="67.3">10</text>
<text x="251" y="66">6</text>
<text x="251" y="68.6">7</text>
<text x="251" y="71.1">8</text>
<text x="275.9" y="71.1">11</text>
<text x="275.9" y="68.6">12</text>
<text x="67.6" y="73.7">17</text>
<text x="67.6" y="76.2">18</text>
<text x="103.2" y="73.7">20</text>
<text x="103.2" y="76.2">19</text>
<text x="121.7" y="76.9" transform="rotate(-90 121.7 76.9)">1</text>
<text x="187.5" y="77.5">1</text>
<text x="251" y="73.7">9</text>
<text x="275.9" y="73.7">10</text>
<text x="187.5" y="80">2</text>
<text x="187.5" y="82.5">3</text>
<text x="251" y="83.8">1</text>
<text x="10.4" y="85.9">B</text>
<text x="187.5" y="85.1">4</text>
<text x="187.5" y="87.6">5</text>
<text x="251" y="86.4">2</text>
<text x="251" y="88.9">3</text>
<text x="285.4" y="85.9">B</text>
<text x="187.5" y="90.2">6</text>
<text x="187.5" y="92.7">7</text>
<text x="187.5" y="95.2">8</text>
<text x="212.4" y="95.2">11</text>
<text x="212.4" y="92.7">12</text>
<text x="251" y="91.4">4</text>
<text x="251" y="94">5</text>
<text x="187.5" y="97.8">9</text>
<text x="212.4" y="97.8">10</text>
<text x="251" y="96.5">6</text>
<text x="251" y="99.1">7</text>
<text x="251" y="101.6">8</text>
<text x="275.9" y="101.6">11</text>
<text x="275.9" y="99.1">12</text>
<text x="40.2" y="107.9">1</text>
<text x="251" y="104.1">9</text>
<text x="275.9" y="104.1">10</text>
<text x="40.2" y="110.5">1</text>
<text x="40.2" y="113">1</text>
<text x="40.2" y="115.6">1</text>
<text x="251" y="114.3">1</text>
<text x="251" y="116.8">2</text>
<text x="251" y="119.4">3</text>
<text x="91.6" y="124.5">1</text>
<text x="98.8" y="123.3" transform="rotate(-90 98.8 123.3)">2</text>
<text x="101.3" y="123.3" transform="rotate(-90 101.3 123.3)">1</text>
<text x="118.9" y="124.5">2</text>
<text x="139.2" y="124.5">4</text>
<text x="162.3" y="123.9" transform="rotate(-90 162.3 123.9)">2</text>
<text x="251" y="121.9">4</text>
<text x="251" y="124.5">5</text>
<text x="91.6" y="127">2</text>
<text x="118.9" y="127">1</text>
<text x="139.2" y="127">3</text>
<text x="162.3" y="129" transform="rotate(-90 162.3 129)">1</text>
<text x="251" y="127">6</text>
<text x="251" y="129.5">7</text>
<text x="275.9" y="129.5">12</text>
<text x="10.4" y="135.9">C</text>
<text x="104.3" y="135.9">1</text>
<text x="104.3" y="133.3">2</text>
<text x="251" y="132.1">8</text>
<text x="251" y="134.6">9</text>
<text x="275.9" y="134.6">10</text>
<text x="275.9" y="132.1">11</text>
<text x="285.4" y="135.9">C</text>
<text x="202.7" y="143.5">2</text>
<text x="220.5" y="143.5">1</text>
<text x="202.7" y="148.6">4</text>
<text x="202.7" y="146">6</text>
<text x="220.5" y="148.6">3</text>
<text x="220.5" y="146">5</text>
<text x="138.2" y="155" transform="rotate(-90 138.2 155)">1</text>
<text x="140.7" y="155" transform="rotate(-90 140.7 155)">2</text>
<text x="143.3" y="155" transform="rotate(-90 143.3 155)">3</text>
<text x="145.8" y="155" transform="rotate(-90 145.8 155)">4</text>
<text x="77" y="161.3">1</text>
<text x="126" y="160.8" transform="rotate(-90 126 160.8)">3</text>
<text x="34.4" y="166.4">1</text>
<text x="77" y="166.4">2</text>
<text x="119" y="165.6">1</text>
<text x="34.4" y="168.9">2</text>
<text x="34.4" y="171.4">3</text>
<text x="34.4" y="174">4</text>
<text x="77.7" y="170.9" transform="rotate(-90 77.7 170.9)">3</text>
<text x="126" y="168.4" transform="rotate(-90 126 168.4)">2</text>
<text x="135.5" y="173.2">1</text>
<text x="142.5" y="168.4" transform="rotate(-90 142.5 168.4)">3</text>
<text x="34.4" y="176.5">5</text>
<text x="34.4" y="179.1">6</text>
<text x="70.8" y="175.8">1</text>
<text x="77.7" y="178.5" transform="rotate(-90 77.7 178.5)">2</text>
<text x="142.5" y="176" transform="rotate(-90 142.5 176)">2</text>
<text x="159" y="176" transform="rotate(-90 159 176)">3</text>
<text x="10.4" y="185.9">D</text>
<text x="152" y="180.8">1</text>
<text x="159" y="183.6" transform="rotate(-90 159 183.6)">2</text>
<text x="285.4" y="185.9">D</text>
<text x="35" y="199.9">1</text>
<text x="85" y="199.9">2</text>
<text x="135" y="199.9">3</text>
<text x="185" y="199.9">4</text>
<text x="235" y="199.9">5</text>
<text x="285" y="199.9">6</text>
</g>
<g font-size="1.8" fill="#008484">
<text x="226.3" y="17.7">+3.3V</text>
<text x="39.6" y="20.3">+3.3V</text>
<text x="217.4" y="21.3">P4</text>
<text x="255" y="23.7">GND</text>
<text x="50.3" y="27.6">C1</text>
<text x="61.2" y="26.6">+3.3V</text>
<text x="255" y="26.3">Video</text>
<text x="255" y="28.8">A6.5M</text>
<text x="42.6" y="30.9" transform="rotate(-90 42.6 30.9)">10k</text>
<text x="44.7" y="30.6" transform="rotate(-90 44.7 30.6)">R2</text>
<text x="50.5" y="32.7">100n</text>
<text x="72.1" y="31.4">GND</text>
<text x="72.1" y="33.9">3.3V</text>
<text x="94.2" y="33.9">GPIO23</text>
<text x="96.6" y="31.4">GND</text>
<text x="150.1" y="31.7">+3.3V</text>
<text x="160.2" y="35.2">P3</text>
<text x="216.4" y="31.3" transform="rotate(-90 216.4 31.3)">CONN_01X03</text>
<text x="255" y="31.4">RSSI</text>
<text x="255" y="33.9">+5V</text>
<text x="72.1" y="36.4">RESET</text>
<text x="72.1" y="39">GPIO36/ADC1_0</text>
<text x="72.1" y="41.5">GPIO39/ADC1_3</text>
<text x="90.2" y="36.4">GPIO22/SCL</text>
<text x="90.3" y="41.5">GPIO03/RX0</text>
<text x="90.4" y="39">GPIO01/TX0</text>
<text x="255" y="36.4">GND</text>
<text x="255" y="39">CH3/SCK</text>
<text x="255" y="41.5">CH2/SS</text>
<text x="269.4" y="39">GND</text>
<text x="269.7" y="41.5">ANT</text>
<text x="42.5" y="44.1">GND</text>
<text x="72.1" y="44.1">GPIO34/ADC1_6</text>
<text x="72.1" y="46.6">GPIO35/ADC1_7</text>
<text x="90" y="44.1">GPIO21/SDA</text>
<text x="98" y="46.6">NC</text>
<text x="164.5" y="46.5" transform="rotate(-90 164.5 46.5)">CONN_01X04</text>
<text x="180.5" y="43.1">+3.3V</text>
<text x="191.5" y="47.9">GND</text>
<text x="255" y="44.1">CH1/MOSI</text>
<text x="269.4" y="44.1">GND</text>
<text x="72.1" y="49.1">GPIO32/ADC1_4</text>
<text x="72.1" y="51.7">GPIO33/ADC1_5</text>
<text x="94.2" y="49.1">GPIO19</text>
<text x="94.2" y="51.7">GPIO18</text>
<text x="151.7" y="50.5">GND</text>
<text x="191.5" y="50.4">Video</text>
<text x="191.5" y="53">A6.5M</text>
<text x="72.1" y="54.2">GPIO25</text>
<text x="72.1" y="56.8">GPIO26</text>
<text x="72.1" y="59.3">GPIO27</text>
<text x="94.2" y="54.2">GPIO05</text>
<text x="98" y="59.3">NC</text>
<text x="98" y="56.8">NC</text>
<text x="191.5" y="55.5">RSSI</text>
<text x="191.5" y="58">+5V</text>
<text x="255" y="54.2">GND</text>
<text x="255" y="56.8">Video</text>
<text x="255" y="59.3">A6.5M</text>
<text x="72.1" y="61.8">GPIO14</text>
<text x="72.1" y="64.4">GPIO12</text>
<text x="91.1" y="64.4">GPIO0/DTR</text>
<text x="94.2" y="61.8">GPIO04</text>
<text x="191.5" y="60.6">GND</text>
<text x="191.5" y="63.1">CH3/SCK</text>
<text x="191.5" y="65.7">CH2/SS</text>
<text x="205.9" y="63.1">GND</text>
<text x="206.2" y="65.7">ANT</text>
<text x="255" y="61.8">RSSI</text>
<text x="255" y="64.4">+5V</text>
<text x="72.1" y="66.9">GND</text>
<text x="72.1" y="69.5">GPIO13</text>
<text x="94.2" y="69.5">GPIO15</text>
<text x="94.2" y="66.9">GPIO02</text>
<text x="113.2" y="71.6">R5</text>
<text x="113.3" y="69.5">1k</text>
<text x="191.5" y="68.2">CH1/MOSI</text>
<text x="205.9" y="68.2">GND</text>
<text x="255" y="66.9">GND</text>
<text x="255" y="69.5">CH3/SCK</text>
<text x="269.4" y="69.5">GND</text>
<text x="72.1" y="72">GPIO09/RX1</text>
<text x="72.1" y="74.5">GPIO10/TX1</text>
<text x="72.1" y="77.1">NC</text>
<text x="98" y="74.5">NC</text>
<text x="98" y="72">NC</text>
<text x="98" y="77.1">NC</text>
<text x="120.1" y="75" transform="rotate(-90 120.1 75)">D2</text>
<text x="125.2" y="75.6" transform="rotate(-90 125.2 75.6)">LED</text>
<text x="255" y="72">CH2/SS</text>
<text x="255" y="74.5">CH1/MOSI</text>
<text x="269.4" y="74.5">GND</text>
<text x="269.7" y="72">ANT</text>
<text x="191.5" y="78.4">GND</text>
<text x="191.5" y="80.9">Video</text>
<text x="191.5" y="83.4">A6.5M</text>
<text x="62.8" y="84.8">GND</text>
<text x="106" y="84.8">GND</text>
<text x="120" y="84.8">GND</text>
<text x="191.5" y="86">RSSI</text>
<text x="191.5" y="88.5">+5V</text>
<text x="255" y="84.7">GND</text>
<text x="255" y="87.2">Video</text>
<text x="255" y="89.8">A6.5M</text>
<text x="191.5" y="91.1">GND</text>
<text x="191.5" y="93.6">CH3/SCK</text>
<text x="205.9" y="93.6">GND</text>
<text x="255" y="92.3">RSSI</text>
<text x="255" y="94.9">+5V</text>
<text x="191.5" y="96.1">CH2/SS</text>
<text x="191.5" y="98.7">CH1/MOSI</text>
<text x="205.9" y="98.7">GND</text>
<text x="206.2" y="96.1">ANT</text>
<text x="255" y="97.4">GND</text>
<text x="255" y="99.9">CH3/SCK</text>
<text x="269.4" y="99.9">GND</text>
<text x="182.2" y="106.4">GND</text>
<text x="255" y="102.5">CH2/SS</text>
<text x="255" y="105">CH1/MOSI</text>
<text x="269.4" y="105">GND</text>
<text x="269.7" y="102.5">ANT</text>
<text x="36.1" y="108.8">1</text>
<text x="36.1" y="111.4">1</text>
<text x="36.1" y="113.9">1</text>
<text x="36.1" y="116.5">1</text>
<text x="94.7" y="117.6">CONN_01X02</text>
<text x="113.5" y="119.3">+12V</text>
<text x="157.1" y="119.8">R12</text>
<text x="157.8" y="117.8">1k</text>
<text x="255" y="115.2">GND</text>
<text x="255" y="117.7">Video</text>
<text x="87.8" y="122.9">P5</text>
<text x="104.7" y="120.7" transform="rotate(-90 104.7 120.7)">P8</text>
<text x="122.9" y="125.3">IN+</text>
<text x="131.4" y="125.3">OUT+</text>
<text x="141.2" y="120.6">+3.3V</text>
<text x="154.4" y="125.4">C2</text>
<text x="255" y="120.3">A6.5M</text>
<text x="255" y="122.8">RSSI</text>
<text x="255" y="125.3">+5V</text>
<text x="86.9" y="131.6" transform="rotate(-90 86.9 131.6)">CONN_01X02</text>
<text x="122.9" y="127.9">GND</text>
<text x="132.2" y="127.9">GND</text>
<text x="154.4" y="130.5">CP</text>
<text x="160.7" y="127.1" transform="rotate(-90 160.7 127.1)">D1</text>
<text x="165.8" y="127.7" transform="rotate(-90 165.8 127.7)">LED</text>
<text x="255" y="127.9">GND</text>
<text x="255" y="130.4">CH3/SCK</text>
<text x="269.4" y="130.4">GND</text>
<text x="113.6" y="134.3">GND</text>
<text x="141.6" y="134.3">GND</text>
<text x="185.9" y="135.8">+12V</text>
<text x="255" y="133">CH2/SS</text>
<text x="255" y="135.5">CH1/MOSI</text>
<text x="269.4" y="135.5">GND</text>
<text x="269.7" y="133">ANT</text>
<text x="99.6" y="140.5" transform="rotate(-90 99.6 140.5)">CONN_01X02</text>
<text x="100.5" y="139.2">P7</text>
<text x="195.8" y="138.4">+3.3V</text>
<text x="244.4" y="141.9">GND</text>
<text x="136.6" y="149.4">CONN_01X04</text>
<text x="188.7" y="145.2" transform="rotate(-90 188.7 145.2)">47k</text>
<text x="190.7" y="144.9" transform="rotate(-90 190.7 144.9)">R7</text>
<text x="206.8" y="144.4">V+</text>
<text x="206.8" y="149.5">NC</text>
<text x="206.8" y="146.9">NO</text>
<text x="212.2" y="144.4">Select</text>
<text x="213.3" y="146.9">COM</text>
<text x="213.5" y="149.5">GND</text>
<text x="15.4" y="154.9">+3.3V</text>
<text x="73.9" y="154.9">+3.3V</text>
<text x="136.6" y="152.4" transform="rotate(-90 136.6 152.4)">P2</text>
<text x="150.3" y="151.1">+12V</text>
<text x="188.7" y="155.6" transform="rotate(-90 188.7 155.6)">1.8k</text>
<text x="190.7" y="155" transform="rotate(-90 190.7 155)">R8</text>
<text x="224.1" y="154.6">GND</text>
<text x="24.9" y="161">DNF</text>
<text x="25.6" y="163">R1</text>
<text x="37" y="164.8">P1</text>
<text x="82.7" y="163.5">BZ1</text>
<text x="82.8" y="166.1">Buzzer</text>
<text x="96.7" y="162.5">+3.3V</text>
<text x="126.9" y="166.1">Q_NMOS_GSD</text>
<text x="127.1" y="163.5">Q2</text>
<text x="186" y="163.5">GND</text>
<text x="78.8" y="173.7">Q1</text>
<text x="97.6" y="171.5" transform="rotate(-90 97.6 171.5)">R4</text>
<text x="99.6" y="172.2" transform="rotate(-90 99.6 172.2)">DNF</text>
<text x="143.4" y="173.7">Q_NMOS_GSD</text>
<text x="143.6" y="171.1">Q3</text>
<text x="41.4" y="178.6" transform="rotate(-90 41.4 178.6)">CONN_01X06</text>
<text x="78.7" y="176.2">Q_NMOS_GSD</text>
<text x="160.1" y="178.8">Q4</text>
<text x="28.5" y="185.1">GND</text>
<text x="64.5" y="181.7" transform="rotate(-90 64.5 181.7)">R3</text>
<text x="66.6" y="182.1" transform="rotate(-90 66.6 182.1)">10k</text>
<text x="159.9" y="181.3">Q_NMOS_GSD</text>
<text x="64.1" y="190.2">GND</text>
<text x="74.2" y="186.4">GND</text>
<text x="155.5" y="191.5">GND</text>
</g>
</svg>
